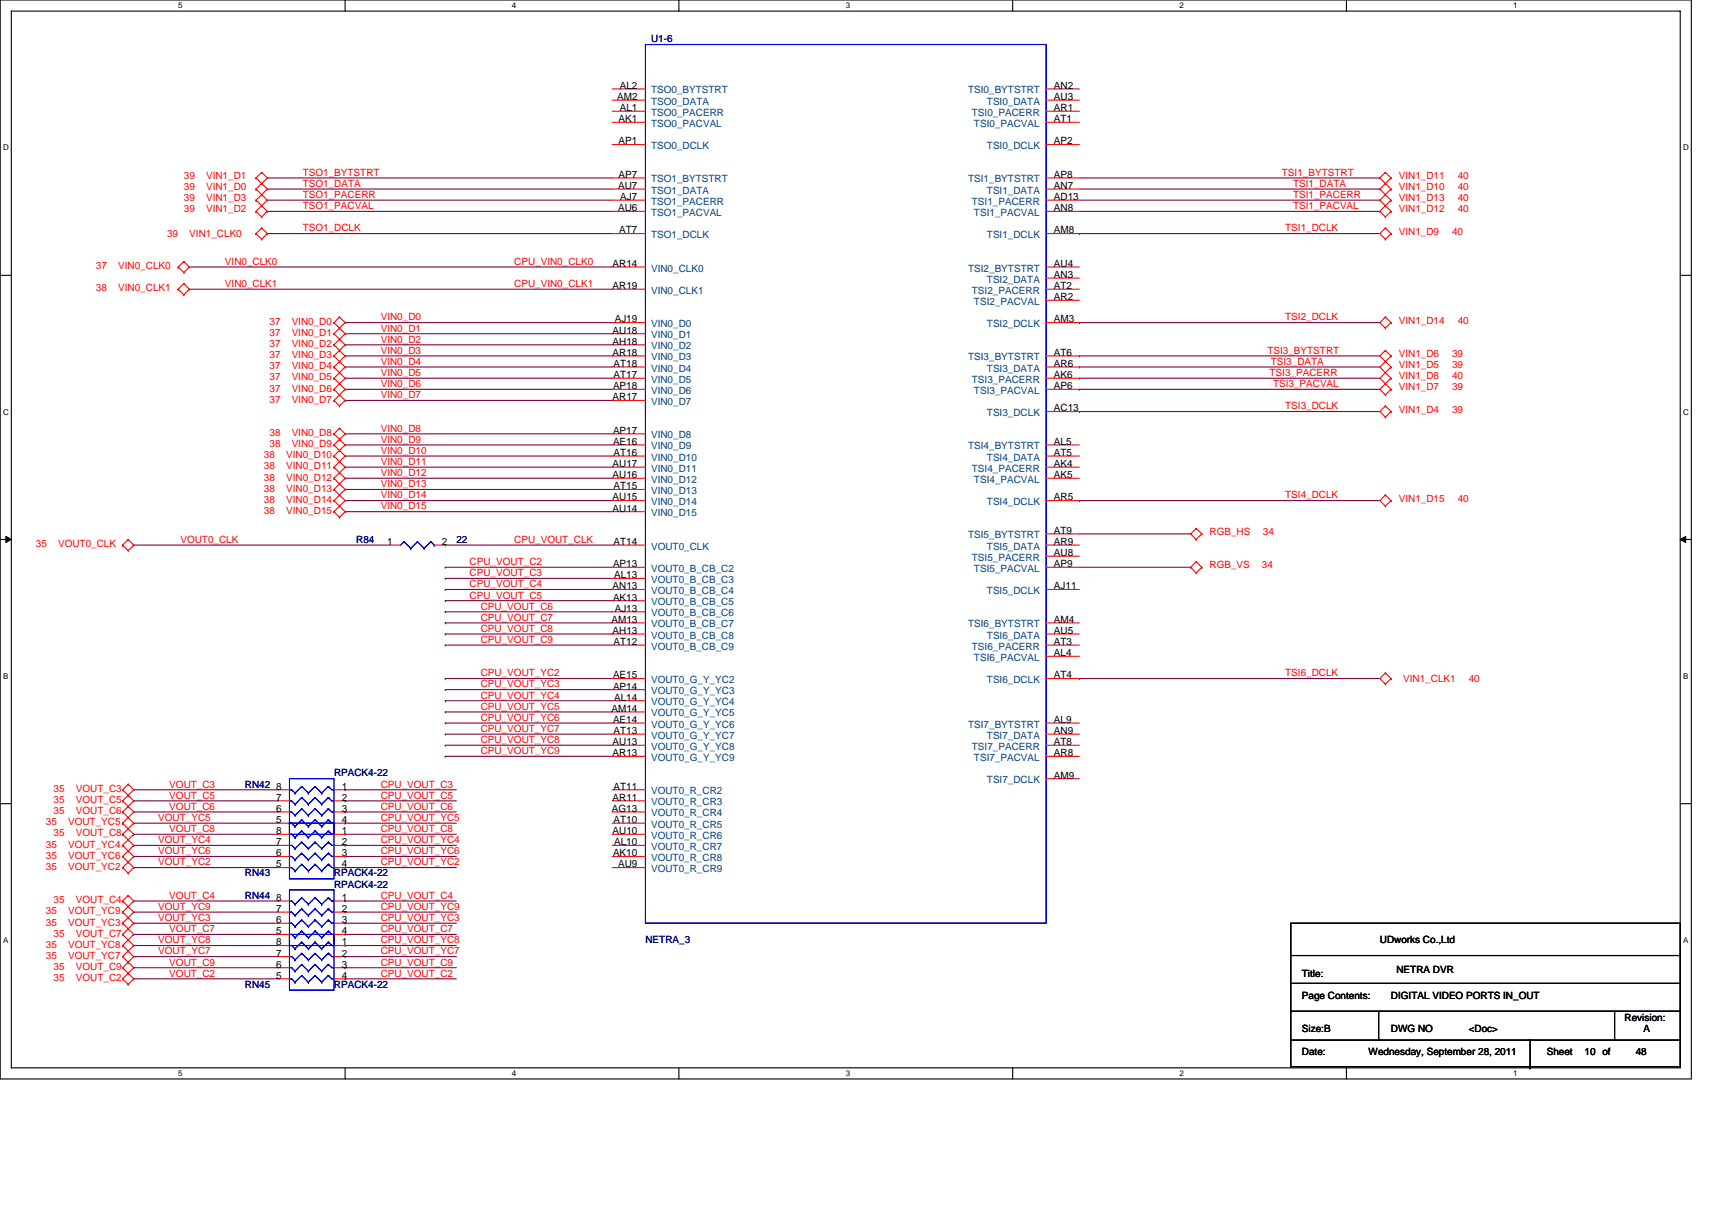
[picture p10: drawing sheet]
<svg xmlns="http://www.w3.org/2000/svg" width="297mm" height="210mm" viewBox="0 0 297 210" stroke-linecap="round" stroke-linejoin="round" font-family="sans-serif">
<path d="M0 0h293.5v187.2h-293.5zM2 1.9h289.5v183.4h-289.5z" fill="none" stroke="#000" stroke-width=".19"/>
<g fill="#fff">
<path d="M30.9 .2h.8v1.6h-.8z"/>
<path d="M30.9 185.5h.8v1.6h-.8z"/>
</g>
<path d="M59.9 0v1.9M59.9 185.3v1.9" fill="none" stroke="#000" stroke-width=".19"/>
<g fill="#fff">
<path d="M88.8 .2h.8v1.6h-.8z"/>
<path d="M88.8 185.5h.8v1.6h-.8z"/>
</g>
<path d="M117.8 0v1.9M117.8 185.3v1.9" fill="none" stroke="#000" stroke-width=".19"/>
<g fill="#fff">
<path d="M146.7 .2h.8v1.6h-.8z"/>
<path d="M146.7 185.5h.8v1.6h-.8z"/>
</g>
<path d="M175.7 0v1.9M175.7 185.3v1.9" fill="none" stroke="#000" stroke-width=".19"/>
<g fill="#fff">
<path d="M204.7 .2h.7v1.6h-.7z"/>
<path d="M204.7 185.5h.7v1.6h-.7z"/>
</g>
<path d="M233.6 0v1.9M233.6 185.3v1.9" fill="none" stroke="#000" stroke-width=".19"/>
<g fill="#fff">
<path d="M262.6 .2h.7v1.6h-.7z"/>
<path d="M262.6 185.5h.7v1.6h-.7z"/>
<path d="M.5 24.8h1v1.6h-1z"/>
<path d="M292 24.8h1v1.6h-1z"/>
<path d="M.5 70.7h1v1.5h-1z"/>
<path d="M292 70.7h1v1.5h-1z"/>
</g>
<path d="M0 47.8h2M291.5 47.8h2" fill="none" stroke="#000" stroke-width=".19"/>
<g fill="#fff">
<path d="M.5 116.5h.9v1.6h-.9z"/>
<path d="M292 116.5h.9v1.6h-.9z"/>
</g>
<path d="M0 93.6h2M291.5 93.6h2" fill="none" stroke="#000" stroke-width=".19"/>
<path d="M1 93.1l1 .5-1 .5zM291.5 93.6l1-.5v1z" fill="#000" stroke="#000" stroke-width=".17"/>
<g fill="#fff">
<path d="M.5 162.4h.9v1.5h-.9z"/>
<path d="M292 162.4h.9v1.5h-.9z"/>
</g>
<path d="M0 139.5h2M291.5 139.5h2M224 160.2h67.5v24.9h-67.5zM224 165.8h67.5M224 175.5h.1M224 175.5h67.5M224.2 170.6h67.3M239.2 175.5v5M280.1 175.5v5M224.2 180.5h67.3M265.5 185.3h.1M265.5 180.5v4.8" fill="none" stroke="#000" stroke-width=".19"/>
<g fill="none" stroke="#800040" stroke-width=".19">
<path d="M46.4 36.7h.1M46.4 34.7h.1M46.4 32.8h.1M46.4 30.9h.1M46.4 36.7h59.8M46.4 34.7h59.8M46.4 32.8h59.8M46.4 30.9h59.8M187.3 36.7h52.1M187.3 34.7h52.1M187.3 32.8h52.1M187.3 30.9h52.1"/>
<path d="M239.4 30.9h.1M239.4 32.8h.1M239.4 34.7h.1M239.4 36.7h.1M32.8 46.3h.1M32.8 50.2h.1M32.8 46.3h73.4M32.8 50.2h73.4M46.4 40.5h.1M46.4 40.5h59.8M59.9 56h.1M59.9 59.8h.1"/>
<path d="M59.9 57.9h.1M59.9 56h46.3M59.9 59.8h46.3M59.9 57.9h46.3M187.3 40.5h.1M187.3 56h.1M187.3 56h52.1M187.3 40.5h52.1M59.9 75.3h.1M59.9 77.2h.1M59.9 79.1h.1M59.9 61.8h.1"/>
<path d="M59.9 63.7h.1M59.9 65.6h.1M59.9 67.6h.1M59.9 69.5h.1M59.9 75.3h46.3M59.9 77.2h46.3M59.9 79.1h46.3M59.9 61.8h46.3M59.9 63.7h46.3M59.9 65.6h46.3M59.9 67.6h46.3M59.9 69.5h46.3"/>
<path d="M187.3 71.4h.1M187.3 67.6h.1M187.3 65.6h.1M187.3 63.7h.1M187.3 61.8h.1M187.3 61.8h52.1M187.3 63.7h52.1M187.3 65.6h52.1M187.3 67.6h52.1M187.3 71.4h52.1M23.2 94.6h.1M23.2 94.6h44.4"/>
<path d="M59.9 84.9h.1M59.9 88.8h.1M59.9 86.9h.1M59.9 81.1h.1M59.9 83h.1M59.9 84.9h46.3M59.9 88.8h46.3M59.9 86.9h46.3M59.9 81.1h46.3M59.9 83h46.3M77.3 98.4h.1M77.3 94.6h.1"/>
<path d="M77.3 98.4h28.9M77.3 94.6h28.9M187.3 86.9h.1M187.3 92.6h19.3M187.3 98.4h19.3M187.3 86.9h52.1M206.6 98.4h.1M77.3 100.4h.1M77.3 102.3h.1M77.3 104.2h.1M77.3 106.2h.1M77.3 108.1h.1"/>
<path d="M77.3 110h.1M77.3 112h.1M77.3 117.8h.1M77.3 119.7h.1M77.3 100.4h28.9M77.3 102.3h28.9M77.3 104.2h28.9M77.3 106.2h28.9M77.3 108.1h28.9M77.3 110h28.9M77.3 112h28.9M77.3 117.8h28.9"/>
<path d="M77.3 119.7h28.9M187.3 117.8h.1M187.3 117.8h52.1M23.2 137.1h.1M23.2 139h.1M23.2 137.1h25.1M23.2 139h25.1M59.9 137.1h.1M59.9 139h.1M59.9 137.1h19.3M59.9 139h19.3M77.3 121.6h.1"/>
<path d="M77.3 127.4h.1M77.3 129.3h.1M77.3 131.3h.1M77.3 125.5h.1M77.3 123.5h.1M77.3 121.6h28.9M77.3 127.4h28.9M77.3 129.3h28.9M77.3 131.3h28.9M77.3 125.5h28.9M77.3 123.5h28.9M23.2 156.4h.1"/>
<path d="M23.2 150.6h.1M23.2 142.9h.1M23.2 146.7h.1M23.2 148.6h.1M23.2 158.3h.1M23.2 140.9h.1M23.2 144.8h.1M23.2 156.4h25.1M23.2 150.6h25.1M23.2 142.9h25.1M23.2 146.7h25.1M23.2 148.6h25.1"/>
<path d="M23.2 158.3h25.1M23.2 140.9h25.1M23.2 144.8h25.1M59.9 156.4h.1M59.9 140.9h.1M59.9 150.6h.1M59.9 146.7h.1M59.9 148.6h.1M59.9 142.9h.1M59.9 158.3h.1M59.9 144.8h.1M59.9 156.4h19.3"/>
<path d="M59.9 150.6h19.3M59.9 142.9h19.3M59.9 146.7h19.3M59.9 148.6h19.3M59.9 158.3h19.3M59.9 140.9h19.3M59.9 144.8h19.3M23.2 169.9h.1M23.2 160.2h.1M23.2 166h.1M23.2 162.2h.1M23.2 167.9h.1"/>
<path d="M23.2 164.1h.1M23.2 169.9h25.1M23.2 160.2h25.1M23.2 166h25.1M23.2 162.2h25.1M23.2 167.9h25.1M23.2 164.1h25.1M59.9 169.9h.1M59.9 162.2h.1M59.9 167.9h.1M59.9 160.2h.1M59.9 166h.1"/>
<path d="M59.9 164.1h.1M59.9 169.9h19.3M59.9 160.2h19.3M59.9 166h19.3M59.9 162.2h19.3M59.9 167.9h19.3M59.9 164.1h19.3"/>
</g>
<g fill="none" stroke="#f00" stroke-width=".19">
<path d="M106.2 15.4h5.8M106.2 17.4h5.8M106.2 19.3h5.8M181.5 15.4h5.8M181.5 17.4h5.8M181.5 19.3h5.8M44.4 34.7h.1M44.4 36.7h.1M44.4 32.8h.1M44.4 30.9h.1M44.4 34.7l2 2-1 .9M44.4 36.7l1 .9"/>
<path d="M44.4 32.8l1 1M44.4 30.9l1 1M45.4 39.6h.1M45.4 35.7h.1M45.4 33.8h.1M45.4 37.6h.1M45.4 31.9h.1M45.4 29.9h.1M45.4 31.9l1 .9-1 1M45.4 29.9l1 1-1 1M45.4 33.8l1 .9-2 2M45.4 39.6l1 .9-1 1"/>
<path d="M45.4 39.6l-1 .9M45.4 33.8l-1 .9M45.4 31.9l-1 .9M45.4 29.9l-1 1M106.2 25.1h5.8M106.2 21.2h5.8M106.2 30.9h5.8M106.2 32.8h5.8M106.2 34.7h5.8M106.2 36.7h5.8M181.5 25.1h5.8M181.5 21.2h5.8"/>
<path d="M181.5 30.9h5.8M181.5 32.8h5.8M181.5 34.7h5.8M181.5 36.7h5.8M240.4 31.9h.1M240.4 29.9h.1M240.4 35.7h.1M240.4 33.8h.1M240.4 39.6h.1M240.4 37.6h.1M240.4 29.9l-1 1 1 1M240.4 29.9l.9 1"/>
<path d="M240.4 33.8l.9 .9M240.4 39.6l-1 .9 1 1M240.4 39.6l.9 .9M240.4 31.9l.9 .9M240.4 35.7l-1 1 1 .9M240.4 35.7l.9 1M241.3 30.9h.1M241.3 34.7h.1M241.3 32.8h.1M241.3 36.7h.1M241.3 30.9l-1.9 1.9 1 1M241.3 32.8l-1.9 1.9 1 1"/>
<path d="M241.3 34.7l-.9 1M241.3 36.7l-.9 .9M30.9 46.3h.1M30.9 50.2h.1M30.9 46.3l1 1M30.9 50.2l1 1M31.9 45.4h.1M31.9 47.3h.1M31.9 49.2h.1M31.9 51.2h.1M31.9 45.4l.9 .9-.9 1M31.9 45.4l-1 .9"/>
<path d="M31.9 49.2l.9 1-.9 1M31.9 49.2l-1 1M44.4 40.5h.1M44.4 40.5l1 1M45.4 41.5h.1M58 56h.1M58 57.9h.1M58 59.8h.1M58 56l1.9 1.9-1 1M58 57.9l1.9 1.9-1.9 2M58 59.8l.9 1M58.9 55h.1"/>
<path d="M58.9 56.9h.1M58.9 58.9h.1M58.9 55l1 1-1 .9M58.9 55l-.9 1M58.9 56.9l-.9 1M58.9 58.9l-.9 .9M106.2 40.5h5.8M106.2 46.3h5.8M106.2 56h5.8M106.2 50.2h5.8M106.2 57.9h5.8M106.2 59.8h5.8"/>
<path d="M181.5 40.5h5.8M181.5 46.3h5.8M181.5 48.3h5.8M181.5 56h5.8M181.5 50.2h5.8M181.5 52.1h5.8M240.4 56.9h.1M240.4 55h.1M240.4 41.5h.1M240.4 55l-1 1 1 .9M240.4 55l.9 1M241.3 56h.1"/>
<path d="M241.3 40.5h.1M241.3 56l-.9 .9M241.3 40.5l-.9 1M58 75.3h.1M58 77.2h.1M58 79.1h.1M58 63.7h.1M58 65.6h.1M58 67.6h.1M58 69.5h.1M58 61.8h.1M58 75.3l1.9 1.9-1 1"/>
<path d="M58 77.2l1.9 1.9-1.9 2M58 79.1l.9 1M58 63.7l.9 1M58 65.6l1.9 2-1 .9M58 67.6l1.9 1.9-1 1M58 69.5l.9 1M58 61.8l.9 .9M58.9 74.3h.1M58.9 76.2h.1M58.9 78.2h.1M58.9 62.7h.1M58.9 64.7h.1"/>
<path d="M58.9 66.6h.1M58.9 68.5h.1M58.9 70.5h.1M58.9 60.8h.1M58.9 74.3l1 1-1 .9M58.9 74.3l-.9 1M58.9 76.2l-.9 1M58.9 78.2l-.9 .9M58.9 62.7l1 1-1 1M58.9 60.8l1 1-1.9 1.9M58.9 64.7l1 .9-1 1M58.9 64.7l-.9 .9"/>
<path d="M58.9 66.6l-.9 1M58.9 68.5l-.9 1M106.2 61.8h5.8M106.2 63.7h5.8M106.2 65.6h5.8M106.2 67.6h5.8M106.2 77.2h5.8M106.2 79.1h5.8M106.2 69.5h5.8M106.2 75.3h5.8M181.5 61.8h5.8M181.5 63.7h5.8"/>
<path d="M181.5 71.4h5.8M181.5 65.6h5.8M181.5 67.6h5.8M181.5 77.2h5.8M181.5 79.1h5.8M240.4 62.7h.1M240.4 60.8h.1M240.4 68.5h.1M240.4 66.6h.1M240.4 72.4h.1M240.4 70.5h.1M240.4 64.7h.1"/>
<path d="M240.4 60.8l-1 1 1 .9M240.4 60.8l.9 1M240.4 66.6l-1 1 1 .9M240.4 64.7l-1 .9 1.9 2M240.4 70.5l-1 .9 1 1M240.4 70.5l.9 .9M240.4 62.7l.9 1M240.4 64.7l.9 .9M241.3 61.8h.1M241.3 67.6h.1M241.3 71.4h.1M241.3 63.7h.1"/>
<path d="M241.3 65.6h.1M241.3 61.8l-1.9 1.9 1 1M241.3 67.6l-.9 .9M241.3 71.4l-.9 1M241.3 63.7l-.9 1M241.3 65.6l-.9 1M21.3 94.6h.1M21.3 94.6l.9 .9M22.2 93.6h.1M22.2 95.5h.1M22.2 93.6l1 1-1 .9M22.2 93.6l-.9 1"/>
<path d="M58 81.1h.1M58 83h.1M58 84.9h.1M58 86.9h.1M58 88.8h.1M58 81.1l.9 .9M58 83l.9 1M58 84.9l1.9 2-1 .9M58 86.9l1.9 1.9-1 1M58 88.8l.9 1M58.9 80.1h.1M58.9 82h.1"/>
<path d="M58.9 84h.1M58.9 85.9h.1M58.9 87.8h.1M58.9 89.8h.1M58.9 80.1l1 1-1.9 1.9M58.9 82l1 1-1 1M58.9 84l1 .9-1 1M58.9 84l-.9 .9M58.9 85.9l-.9 1M58.9 87.8l-.9 1M67.6 94.6h1.9M75.3 94.6h2"/>
<path d="M106.2 94.6h5.8M106.2 86.9h5.8M106.2 81.1h5.8M106.2 83h5.8M106.2 98.4h5.8M106.2 84.9h5.8M106.2 88.8h5.8M181.5 94.6h5.8M181.5 86.9h5.8M181.5 81.1h5.8M181.5 83h5.8M181.5 92.6h5.8"/>
<path d="M181.5 96.5h5.8M181.5 98.4h5.8M207.6 93.6h.1M207.6 91.7h.1M207.6 99.4h.1M207.6 97.5h.1M207.6 97.5l-1 .9 1 1M207.6 91.7l-1 .9 1 1M207.6 91.7l.9 .9M207.6 97.5l.9 .9M208.5 92.6h.1M208.5 98.4h.1"/>
<path d="M208.5 92.6l-.9 1M208.5 98.4l-.9 1M240.4 87.8h.1M240.4 85.9h.1M240.4 85.9l-1 1 1 .9M240.4 85.9l.9 1M241.3 86.9h.1M241.3 86.9l-.9 .9M106.2 102.3h5.8M106.2 108.1h5.8M106.2 110h5.8M106.2 117.8h5.8"/>
<path d="M106.2 112h5.8M106.2 100.4h5.8M106.2 104.2h5.8M106.2 106.2h5.8M106.2 119.7h5.8M181.5 102.3h5.8M181.5 108.1h5.8M181.5 110h5.8M181.5 117.8h5.8M181.5 112h5.8M181.5 113.9h5.8M240.4 118.7h.1"/>
<path d="M240.4 116.8h.1M240.4 116.8l-1 1 1 .9M240.4 116.8l.9 1M241.3 117.8h.1M241.3 117.8l-.9 .9M21.3 137.1h.1M21.3 139h.1M21.3 137.1l1.9 1.9-1 1M21.3 139l1.9 1.9-1 1M22.2 136.1h.1M22.2 138h.1M22.2 140h.1"/>
<path d="M22.2 136.1l1 1-1 .9M22.2 136.1l-.9 1M22.2 138l-.9 1M22.2 140l-.9 .9M48.3 137.1h1.9M48.3 139h1.9M58 137.1h1.9M58 139h1.9M106.2 125.5h5.8M106.2 127.4h5.8M106.2 129.3h5.8M106.2 131.3h5.8"/>
<path d="M106.2 121.6h5.8M106.2 123.5h5.8M106.2 137.1h5.8M106.2 139h5.8M181.5 125.5h5.8M181.5 127.4h5.8M181.5 135.1h5.8M181.5 129.3h5.8M181.5 131.3h5.8M21.3 156.4h.1M21.3 140.9h.1M21.3 158.3h.1"/>
<path d="M21.3 150.6h.1M21.3 146.7h.1M21.3 142.9h.1M21.3 148.6h.1M21.3 144.8h.1M21.3 156.4l1.9 1.9-1 1M21.3 140.9l.9 1M21.3 158.3l1.9 1.9-1 1M21.3 148.6l1.9 2-1 .9M21.3 150.6l.9 .9M21.3 146.7l1.9 1.9-1 1M21.3 142.9l.9 .9"/>
<path d="M21.3 144.8l.9 .9M22.2 155.4h.1M22.2 157.3h.1M22.2 141.9h.1M22.2 159.3h.1M22.2 149.6h.1M22.2 151.5h.1M22.2 145.7h.1M22.2 147.7h.1M22.2 143.8h.1M22.2 155.4l1 1-1 .9M22.2 155.4l-.9 1"/>
<path d="M22.2 157.3l-.9 1M22.2 149.6l-.9 1M22.2 159.3l-.9 .9M22.2 145.7l1 1-1 1M22.2 143.8l1 1-1.9 1.9M22.2 141.9l1 1-1.9 1.9M22.2 141.9l-.9 1M22.2 147.7l-.9 .9M48.3 140.9h1.9M48.3 142.9h1.9M48.3 144.8h1.9M48.3 146.7h1.9"/>
<path d="M48.3 148.6h1.9M48.3 150.6h1.9M48.3 156.4h1.9M48.3 158.3h1.9M58 140.9h1.9M58 142.9h1.9M58 144.8h1.9M58 146.7h1.9M58 148.6h1.9M58 150.6h1.9M58 156.4h1.9M58 158.3h1.9"/>
<path d="M106.2 140.9h5.8M106.2 142.9h5.8M106.2 144.8h5.8M106.2 146.7h5.8M106.2 148.6h5.8M106.2 150.6h5.8M21.3 169.9h.1M21.3 162.2h.1M21.3 167.9h.1M21.3 166h.1M21.3 160.2h.1M21.3 164.1h.1"/>
<path d="M21.3 167.9l1.9 2-1 .9M21.3 169.9l.9 .9M21.3 162.2l.9 .9M21.3 166l1.9 1.9-1 1M21.3 160.2l.9 1M21.3 164.1l.9 .9M22.2 168.9h.1M22.2 170.8h.1M22.2 161.2h.1M22.2 163.1h.1M22.2 167h.1M22.2 165h.1"/>
<path d="M22.2 168.9l-.9 1M22.2 161.2l1 1-1.9 1.9M22.2 161.2l-.9 1M22.2 167l-.9 .9M22.2 165l1 1-1 1M22.2 163.1l1 1-1.9 1.9M48.3 164.1h1.9M48.3 166h1.9M48.3 167.9h1.9M48.3 169.9h1.9M48.3 160.2h1.9M48.3 162.2h1.9"/>
<path d="M58 164.1h1.9M58 166h1.9M58 167.9h1.9M58 169.9h1.9M58 160.2h1.9M58 162.2h1.9"/>
</g>
<g fill="none" stroke="#00f" stroke-width=".19">
<path d="M112 7.7h69.5v152.5h-69.5zM70.1 94h.1M70.1 94l-.6 .6M70.1 94l1.2 1.2M71.3 95.2h.1M72.4 94h.1M72.4 94l-1.1 1.2M72.4 94l1.2 1.2M73.6 95.2h.1M74.7 94h.1M74.7 94l-1.1 1.2M74.7 94l.6 .6"/>
<path d="M75.3 94.6h.1M50.2 135.1h7.8v9.7h-7.8zM50.2 137.1h.4l.6 .5M50.2 139h.4l.6 .6M51.2 137.6h.1M51.2 139.6h.1M52.3 136.5h.1M52.3 138.4h.1M52.3 136.5l1.2 1.1M52.3 136.5l-1.1 1.1M52.3 138.4l1.2 1.2M52.3 138.4l-1.1 1.2"/>
<path d="M53.5 137.6h.1M53.5 139.6h.1M54.7 136.5h.1M54.7 138.4h.1M54.7 136.5l1.1 1.1M54.7 136.5l-1.2 1.1M54.7 138.4l1.1 1.2M54.7 138.4l-1.2 1.2M55.8 137.6h.1M55.8 139.6h.1M57 136.5h.1M57 138.4h.1"/>
<path d="M57 136.5l.6 .6h.4M57 138.4l.6 .6h.4M57 136.5l.2 .2M57 138.4l.2 .2M57 136.5l-1.2 1.1M57 138.4l-1.2 1.2M50.2 142.9h7.8v9.6h-7.8zM50.2 154.4h7.8v9.7h-7.8zM50.2 140.9h.4l.6 .6M50.2 142.9h.4l.6 .5M50.2 142.9h.1M50.2 144.8h.4l.6 .6"/>
<path d="M50.2 146.7h.4l.6 .6M50.2 148.6h.4l.6 .6M50.2 150.6h.4l.6 .6M50.2 150.6h.1M50.2 156.4h.4l.6 .5M50.2 158.3h.4l.6 .6M51.2 141.5h.1M51.2 143.4h.1M51.2 145.4h.1M51.2 147.3h.1M51.2 149.2h.1M51.2 151.2h.1"/>
<path d="M51.2 156.9h.1M51.2 158.9h.1M52.3 140.3h.1M52.3 142.3h.1M52.3 144.2h.1M52.3 146.1h.1M52.3 148.1h.1M52.3 150h.1M52.3 155.8h.1M52.3 157.7h.1M52.3 159.6h.1M52.3 140.3l1.2 1.2"/>
<path d="M52.3 140.3l-1.1 1.2M52.3 142.3l1.2 1.1M52.3 142.3l-1.1 1.1M52.3 144.2l1.2 1.2M52.3 144.2l-1.1 1.2M52.3 146.1l1.2 1.2M52.3 146.1l-1.1 1.2M52.3 148.1l1.2 1.1M52.3 148.1l-1.1 1.1M52.3 150l1.2 1.2M52.3 150l-1.1 1.2M52.3 155.8l1.2 1.1"/>
<path d="M52.3 155.8l-1.1 1.1M52.3 157.7l1.2 1.2M52.3 157.7l-1.1 1.2M52.3 159.6l1.2 1.2M52.3 159.6l-1.1 1.2M53.5 141.5h.1M53.5 143.4h.1M53.5 145.4h.1M53.5 147.3h.1M53.5 149.2h.1M53.5 151.2h.1M53.5 156.9h.1"/>
<path d="M53.5 158.9h.1M54.7 140.3h.1M54.7 142.3h.1M54.7 144.2h.1M54.7 146.1h.1M54.7 148.1h.1M54.7 150h.1M54.7 155.8h.1M54.7 157.7h.1M54.7 159.6h.1M54.7 140.3l1.1 1.2M54.7 140.3l-1.2 1.2"/>
<path d="M54.7 142.3l1.1 1.1M54.7 142.3l-1.2 1.1M54.7 144.2l1.1 1.2M54.7 144.2l-1.2 1.2M54.7 146.1l1.1 1.2M54.7 146.1l-1.2 1.2M54.7 148.1l1.1 1.1M54.7 148.1l-1.2 1.1M54.7 150l1.1 1.2M54.7 150l-1.2 1.2M54.7 155.8l1.1 1.1M54.7 155.8l-1.2 1.1"/>
<path d="M54.7 157.7l1.1 1.2M54.7 157.7l-1.2 1.2M54.7 159.6l1.1 1.2M54.7 159.6l-1.2 1.2M55.8 141.5h.1M55.8 143.4h.1M55.8 145.4h.1M55.8 147.3h.1M55.8 149.2h.1M55.8 151.2h.1M55.8 156.9h.1M55.8 158.9h.1"/>
<path d="M57 140.3h.1M57 142.3h.1M57 140.3l.6 .6h.4M57 142.3l.6 .6h.4M57 144.2h.1M57 146.1h.1M57 148.1h.1M57 150h.1M57 144.2l.6 .6h.4M57 146.1l.6 .6h.4M57 148.1l.6 .5h.4M57 150l.6 .6h.4"/>
<path d="M57 155.8h.1M57 157.7h.1M57 159.6h.1M57 155.8l.6 .6h.4M57 157.7l.6 .6h.4M57 159.6l.6 .6h.4M57 140.3l.2 .2M57 140.3l-1.2 1.2M57 142.3l-1.2 1.1M57 144.2l.2 .2M57 146.1l.2 .2M57 148.1l.2 .2"/>
<path d="M57 150l.2 .2M57 144.2l-1.2 1.2M57 146.1l-1.2 1.2M57 148.1l-1.2 1.1M57 150l-1.2 1.2M57 155.8l.2 .2M57 157.7l.2 .2M57 159.6l.2 .2M57 155.8l-1.2 1.1M57 157.7l-1.2 1.2M57 159.6l-1.2 1.2M50.2 162.2h7.8v9.6h-7.8z"/>
<path d="M50.2 164.1h.4l.6 .6M50.2 166h.4l.6 .6M50.2 167.9h.4l.6 .6M50.2 169.9h.4l.6 .6M50.2 169.9h.1M50.2 160.2h.4l.6 .6M50.2 162.2h.4l.6 .5M50.2 162.2h.1M51.2 164.7h.1M51.2 166.6h.1M51.2 168.5h.1M51.2 170.5h.1"/>
<path d="M51.2 160.8h.1M51.2 162.7h.1M52.3 163.5h.1M52.3 165.4h.1M52.3 167.4h.1M52.3 169.3h.1M52.3 161.6h.1M52.3 163.5l1.2 1.2M52.3 163.5l-1.1 1.2M52.3 165.4l1.2 1.2M52.3 165.4l-1.1 1.2M52.3 167.4l1.2 1.1"/>
<path d="M52.3 167.4l-1.1 1.1M52.3 169.3l1.2 1.2M52.3 169.3l-1.1 1.2M52.3 161.6l1.2 1.1M52.3 161.6l-1.1 1.1M53.5 164.7h.1M53.5 166.6h.1M53.5 168.5h.1M53.5 170.5h.1M53.5 160.8h.1M53.5 162.7h.1M54.7 163.5h.1"/>
<path d="M54.7 165.4h.1M54.7 167.4h.1M54.7 169.3h.1M54.7 161.6h.1M54.7 163.5l1.1 1.2M54.7 163.5l-1.2 1.2M54.7 165.4l1.1 1.2M54.7 165.4l-1.2 1.2M54.7 167.4l1.1 1.1M54.7 167.4l-1.2 1.1M54.7 169.3l1.1 1.2M54.7 169.3l-1.2 1.2"/>
<path d="M54.7 161.6l1.1 1.1M54.7 161.6l-1.2 1.1M55.8 164.7h.1M55.8 166.6h.1M55.8 168.5h.1M55.8 170.5h.1M55.8 160.8h.1M55.8 162.7h.1M57 163.5h.1M57 165.4h.1M57 167.4h.1M57 169.3h.1"/>
<path d="M57 163.5l.6 .6h.4M57 165.4l.6 .6h.4M57 167.4l.6 .5h.4M57 169.3l.6 .6h.4M57 161.6h.1M57 161.6l.6 .6h.4M57 163.5l.2 .2M57 165.4l.2 .2M57 167.4l.2 .2M57 169.3l.2 .2M57 163.5l-1.2 1.2M57 165.4l-1.2 1.2"/>
<path d="M57 167.4l-1.2 1.1M57 169.3l-1.2 1.2M57 161.6l-1.2 1.1"/>
</g>
<g font-size="1.7" fill="#000080">
<text x="113" y="7.3">U1-6</text>
<text x="61.8" y="94.2">R84</text>
<text x="79.2" y="94.2">22</text>
<text x="42.5" y="136.7">RN42</text>
<text x="58" y="134.7">RPACK4-22</text>
<text x="42.5" y="152.1">RN43</text>
<text x="42.5" y="156">RN44</text>
<text x="57.9" y="152.1">RPACK4-22</text>
<text x="58" y="154.1">RPACK4-22</text>
<text x="112" y="163.7">NETRA_3</text>
<text x="42.5" y="171.4">RN45</text>
<text x="57.9" y="171.4">RPACK4-22</text>
</g>
<g font-size="1.7">
<text x="107.1" y="17.4">AM2</text>
<text x="107.5" y="15.4">AL2</text>
<text x="182.9" y="15.4">AN2</text>
<text x="182.9" y="17.4">AU3</text>
<text x="107.3" y="21.2">AK1</text>
<text x="107.5" y="19.3">AL1</text>
<text x="182.9" y="19.3">AR1</text>
<text x="182.9" y="21.2">AT1</text>
<text x="107.3" y="25.1">AP1</text>
<text x="182.9" y="25.1">AP2</text>
<text x="107.2" y="32.8">AU7</text>
<text x="107.3" y="30.9">AP7</text>
<text x="107.6" y="34.7">AJ7</text>
<text x="182.9" y="30.9">AP8</text>
<text x="182.9" y="34.7">AD13</text>
<text x="182.9" y="32.8">AN7</text>
<text x="107.2" y="36.7">AU6</text>
<text x="107.4" y="40.5">AT7</text>
<text x="182.9" y="36.7">AN8</text>
<text x="182.9" y="40.5">AM8</text>
<text x="106.3" y="46.3">AR14</text>
<text x="182.9" y="46.3">AU4</text>
<text x="106.3" y="50.2">AR19</text>
<text x="182.9" y="50.2">AT2</text>
<text x="182.9" y="52.1">AR2</text>
<text x="182.9" y="48.2">AN3</text>
<text x="106.3" y="57.9">AU18</text>
<text x="106.3" y="59.8">AH18</text>
<text x="106.7" y="56">AJ19</text>
<text x="182.9" y="56">AM3</text>
<text x="106.3" y="61.7">AR18</text>
<text x="106.5" y="63.7">AT18</text>
<text x="106.5" y="65.6">AT17</text>
<text x="182.9" y="61.7">AT6</text>
<text x="182.9" y="65.6">AK6</text>
<text x="182.9" y="63.7">AR6</text>
<text x="106.3" y="69.5">AR17</text>
<text x="106.4" y="67.5">AP18</text>
<text x="182.9" y="67.5">AP6</text>
<text x="182.9" y="71.4">AC13</text>
<text x="106.4" y="75.3">AP17</text>
<text x="106.4" y="77.2">AE16</text>
<text x="182.9" y="77.2">AL5</text>
<text x="106.3" y="81">AU17</text>
<text x="106.3" y="83">AU16</text>
<text x="106.5" y="79.1">AT16</text>
<text x="182.9" y="81">AK4</text>
<text x="182.9" y="83">AK5</text>
<text x="182.9" y="79.1">AT5</text>
<text x="106.3" y="86.8">AU15</text>
<text x="106.3" y="88.8">AU14</text>
<text x="106.5" y="84.9">AT15</text>
<text x="182.9" y="86.8">AR5</text>
<text x="67.2" y="94.6">1</text>
<text x="76.7" y="94.6">2</text>
<text x="106.5" y="94.6">AT14</text>
<text x="182.9" y="92.6">AT9</text>
<text x="182.9" y="94.6">AR9</text>
<text x="106.4" y="98.4">AP13</text>
<text x="106.5" y="100.4">AL13</text>
<text x="182.9" y="96.5">AU8</text>
<text x="182.9" y="98.4">AP9</text>
<text x="106.3" y="102.3">AN13</text>
<text x="106.4" y="104.2">AK13</text>
<text x="106.7" y="106.2">AJ13</text>
<text x="182.9" y="102.3">AJ11</text>
<text x="106.1" y="108.1">AM13</text>
<text x="106.3" y="110">AH13</text>
<text x="106.5" y="111.9">AT12</text>
<text x="182.9" y="108.1">AM4</text>
<text x="182.9" y="111.9">AT3</text>
<text x="182.9" y="113.9">AL4</text>
<text x="182.9" y="110">AU5</text>
<text x="106.4" y="117.7">AE15</text>
<text x="106.4" y="119.7">AP14</text>
<text x="182.9" y="117.7">AT4</text>
<text x="106.1" y="123.5">AM14</text>
<text x="106.4" y="125.5">AE14</text>
<text x="106.5" y="121.6">AL14</text>
<text x="182.9" y="125.5">AL9</text>
<text x="106.3" y="129.3">AU13</text>
<text x="106.3" y="131.2">AR13</text>
<text x="106.5" y="127.4">AT13</text>
<text x="182.9" y="129.3">AT8</text>
<text x="182.9" y="131.2">AR8</text>
<text x="182.9" y="127.4">AN9</text>
<text x="47.9" y="137">8</text>
<text x="59.3" y="137">1</text>
<text x="106.5" y="137">AT11</text>
<text x="182.9" y="135.1">AM9</text>
<text x="47.9" y="142.8">5</text>
<text x="47.9" y="140.9">6</text>
<text x="47.9" y="139">7</text>
<text x="59.3" y="139">2</text>
<text x="59.3" y="140.9">3</text>
<text x="59.3" y="142.8">4</text>
<text x="106.2" y="140.9">AG13</text>
<text x="106.3" y="139">AR11</text>
<text x="106.5" y="142.8">AT10</text>
<text x="47.9" y="148.6">6</text>
<text x="47.9" y="146.7">7</text>
<text x="47.9" y="144.8">8</text>
<text x="59.3" y="144.8">1</text>
<text x="59.3" y="146.7">2</text>
<text x="59.3" y="148.6">3</text>
<text x="106.3" y="144.8">AU10</text>
<text x="106.4" y="148.6">AK10</text>
<text x="106.5" y="146.7">AL10</text>
<text x="47.9" y="150.5">5</text>
<text x="59.3" y="150.5">4</text>
<text x="107.2" y="150.5">AU9</text>
<text x="47.9" y="160.2">6</text>
<text x="47.9" y="158.3">7</text>
<text x="47.9" y="156.3">8</text>
<text x="59.3" y="156.3">1</text>
<text x="59.3" y="158.3">2</text>
<text x="59.3" y="160.2">3</text>
<text x="47.9" y="167.9">6</text>
<text x="47.9" y="166">7</text>
<text x="47.9" y="164.1">8</text>
<text x="47.9" y="162.1">5</text>
<text x="59.3" y="164.1">1</text>
<text x="59.3" y="166">2</text>
<text x="59.3" y="167.9">3</text>
<text x="59.3" y="162.1">4</text>
<text x="239.4" y="163.7">UDworks Co.,Ltd</text>
<text x="47.9" y="169.8">5</text>
<text x="59.3" y="169.8">4</text>
<text x="225.9" y="169.5">Title:</text>
<text x="225.9" y="173.4">Page Contents:</text>
<text x="241.3" y="173.4">DIGITAL VIDEO PORTS IN_OUT</text>
<text x="242.3" y="168.9">NETRA DVR</text>
<text x="225.9" y="179.1">Size:B</text>
<text x="241.3" y="179.1">DWG NO</text>
<text x="254.8" y="179.1">&lt;Doc&gt;</text>
<text x="281.9" y="177.2">Revision:</text>
<text x="285.2" y="179.1">A</text>
<text x="225.9" y="183">Date:</text>
<text x="237.5" y="183">Wednesday, September 28, 2011</text>
<text x="268.4" y="183">Sheet</text>
<text x="274.9" y="183">10 of</text>
<text x="283.8" y="183">48</text>
</g>
<g font-size="1.7" fill="#004080">
<text x="113" y="16.2">TSO0_BYTSTRT</text>
<text x="168" y="16.2">TSI0_BYTSTRT</text>
<text x="113" y="18.2">TSO0_DATA</text>
<text x="113" y="20.1">TSO0_PACERR</text>
<text x="113" y="22">TSO0_PACVAL</text>
<text x="168.6" y="20.1">TSI0_PACERR</text>
<text x="169" y="22">TSI0_PACVAL</text>
<text x="171.2" y="18.2">TSI0_DATA</text>
<text x="113" y="25.9">TSO0_DCLK</text>
<text x="171.2" y="25.9">TSI0_DCLK</text>
<text x="113" y="31.7">TSO1_BYTSTRT</text>
<text x="113" y="33.6">TSO1_DATA</text>
<text x="113" y="35.5">TSO1_PACERR</text>
<text x="168" y="31.7">TSI1_BYTSTRT</text>
<text x="168.6" y="35.5">TSI1_PACERR</text>
<text x="171.2" y="33.6">TSI1_DATA</text>
<text x="113" y="41.3">TSO1_DCLK</text>
<text x="113" y="37.5">TSO1_PACVAL</text>
<text x="169" y="37.5">TSI1_PACVAL</text>
<text x="171.2" y="41.3">TSI1_DCLK</text>
<text x="113" y="47.1">VIN0_CLK0</text>
<text x="168" y="47.1">TSI2_BYTSTRT</text>
<text x="113" y="51">VIN0_CLK1</text>
<text x="168.6" y="51">TSI2_PACERR</text>
<text x="169" y="52.9">TSI2_PACVAL</text>
<text x="171.2" y="49">TSI2_DATA</text>
<text x="113" y="56.8">VIN0_D0</text>
<text x="113" y="58.7">VIN0_D1</text>
<text x="171.2" y="56.8">TSI2_DCLK</text>
<text x="113" y="60.6">VIN0_D2</text>
<text x="113" y="62.5">VIN0_D3</text>
<text x="113" y="64.5">VIN0_D4</text>
<text x="168" y="62.5">TSI3_BYTSTRT</text>
<text x="171.2" y="64.5">TSI3_DATA</text>
<text x="113" y="66.4">VIN0_D5</text>
<text x="113" y="68.3">VIN0_D6</text>
<text x="113" y="70.3">VIN0_D7</text>
<text x="168.6" y="66.4">TSI3_PACERR</text>
<text x="169" y="68.3">TSI3_PACVAL</text>
<text x="113" y="76.1">VIN0_D8</text>
<text x="113" y="78">VIN0_D9</text>
<text x="168" y="78">TSI4_BYTSTRT</text>
<text x="171.2" y="72.2">TSI3_DCLK</text>
<text x="113" y="79.9">VIN0_D10</text>
<text x="113" y="81.9">VIN0_D11</text>
<text x="113" y="83.8">VIN0_D12</text>
<text x="168.6" y="81.9">TSI4_PACERR</text>
<text x="169" y="83.8">TSI4_PACVAL</text>
<text x="171.2" y="79.9">TSI4_DATA</text>
<text x="113" y="85.7">VIN0_D13</text>
<text x="113" y="87.7">VIN0_D14</text>
<text x="113" y="89.6">VIN0_D15</text>
<text x="171.2" y="87.7">TSI4_DCLK</text>
<text x="113" y="95.4">VOUT0_CLK</text>
<text x="168" y="93.4">TSI5_BYTSTRT</text>
<text x="171.2" y="95.4">TSI5_DATA</text>
<text x="113" y="99.2">VOUT0_B_CB_C2</text>
<text x="113" y="101.2">VOUT0_B_CB_C3</text>
<text x="168.6" y="97.3">TSI5_PACERR</text>
<text x="169" y="99.2">TSI5_PACVAL</text>
<text x="113" y="103.1">VOUT0_B_CB_C4</text>
<text x="113" y="105">VOUT0_B_CB_C5</text>
<text x="113" y="107">VOUT0_B_CB_C6</text>
<text x="171.2" y="103.1">TSI5_DCLK</text>
<text x="113" y="108.9">VOUT0_B_CB_C7</text>
<text x="113" y="110.8">VOUT0_B_CB_C8</text>
<text x="113" y="112.7">VOUT0_B_CB_C9</text>
<text x="168" y="108.9">TSI6_BYTSTRT</text>
<text x="168.6" y="112.7">TSI6_PACERR</text>
<text x="171.2" y="110.8">TSI6_DATA</text>
<text x="113" y="118.5">VOUT0_G_Y_YC2</text>
<text x="169" y="114.7">TSI6_PACVAL</text>
<text x="171.2" y="118.5">TSI6_DCLK</text>
<text x="113" y="120.5">VOUT0_G_Y_YC3</text>
<text x="113" y="122.4">VOUT0_G_Y_YC4</text>
<text x="113" y="124.3">VOUT0_G_Y_YC5</text>
<text x="113" y="126.3">VOUT0_G_Y_YC6</text>
<text x="113" y="128.2">VOUT0_G_Y_YC7</text>
<text x="113" y="130.1">VOUT0_G_Y_YC8</text>
<text x="168" y="126.3">TSI7_BYTSTRT</text>
<text x="168.6" y="130.1">TSI7_PACERR</text>
<text x="171.2" y="128.2">TSI7_DATA</text>
<text x="113" y="132">VOUT0_G_Y_YC9</text>
<text x="113" y="137.8">VOUT0_R_CR2</text>
<text x="169" y="132">TSI7_PACVAL</text>
<text x="171.2" y="135.9">TSI7_DCLK</text>
<text x="113" y="139.8">VOUT0_R_CR3</text>
<text x="113" y="141.7">VOUT0_R_CR4</text>
<text x="113" y="143.6">VOUT0_R_CR5</text>
<text x="113" y="145.6">VOUT0_R_CR6</text>
<text x="113" y="147.5">VOUT0_R_CR7</text>
<text x="113" y="149.4">VOUT0_R_CR8</text>
<text x="113" y="151.3">VOUT0_R_CR9</text>
</g>
<g font-size="1.7" fill="#f00">
<text x="31.9" y="34.9">39</text>
<text x="31.9" y="33">39</text>
<text x="31.9" y="31.1">39</text>
<text x="35.7" y="34.9">VIN1_D3</text>
<text x="35.7" y="33">VIN1_D0</text>
<text x="35.7" y="31.1">VIN1_D1</text>
<text x="52.5" y="34.4">TSO1_PACERR</text>
<text x="52.5" y="32.4">TSO1_DATA</text>
<text x="52.5" y="30.5">TSO1_BYTSTRT</text>
<text x="222.4" y="30.5">TSI1_BYTSTRT</text>
<text x="224.3" y="32.4">TSI1_DATA</text>
<text x="224.3" y="34.4">TSI1_PACERR</text>
<text x="242.7" y="31.1">VIN1_D11</text>
<text x="242.7" y="34.9">VIN1_D13</text>
<text x="242.7" y="33">VIN1_D10</text>
<text x="252.9" y="31.1">40</text>
<text x="252.9" y="34.9">40</text>
<text x="252.9" y="33">40</text>
<text x="29" y="41.1">39</text>
<text x="31.9" y="36.9">39</text>
<text x="32.8" y="41.1">VIN1_CLK0</text>
<text x="35.7" y="36.9">VIN1_D2</text>
<text x="52.5" y="36.3">TSO1_PACVAL</text>
<text x="52.5" y="40.2">TSO1_DCLK</text>
<text x="223" y="40.2">TSI1_DCLK</text>
<text x="224.3" y="36.3">TSI1_PACVAL</text>
<text x="242.7" y="40.7">VIN1_D9</text>
<text x="242.7" y="36.9">VIN1_D12</text>
<text x="251.9" y="40.7">40</text>
<text x="252.9" y="36.9">40</text>
<text x="16.6" y="46.7">37</text>
<text x="20.5" y="46.7">VIN0_CLK0</text>
<text x="39" y="46">VIN0_CLK0</text>
<text x="89.2" y="46">CPU_VIN0_CLK0</text>
<text x="16.6" y="50.6">38</text>
<text x="20.5" y="50.6">VIN0_CLK1</text>
<text x="39" y="49.8">VIN0_CLK1</text>
<text x="89.2" y="49.8">CPU_VIN0_CLK1</text>
<text x="46.8" y="56.4">37</text>
<text x="46.8" y="58.3">37</text>
<text x="50.6" y="56.4">VIN0_D0</text>
<text x="50.6" y="58.3">VIN0_D1</text>
<text x="66.1" y="55.6">VIN0_D0</text>
<text x="66.1" y="59.5">VIN0_D2</text>
<text x="66.1" y="57.5">VIN0_D1</text>
<text x="223" y="55.6">TSI2_DCLK</text>
<text x="242.7" y="56.2">VIN1_D14</text>
<text x="252.9" y="56.2">40</text>
<text x="46.8" y="64.1">37</text>
<text x="46.8" y="60.2">37</text>
<text x="46.8" y="62.1">37</text>
<text x="50.6" y="64.1">VIN0_D4</text>
<text x="50.6" y="60.2">VIN0_D2</text>
<text x="50.6" y="62.1">VIN0_D3</text>
<text x="66.1" y="61.4">VIN0_D3</text>
<text x="66.1" y="63.3">VIN0_D4</text>
<text x="66.1" y="65.3">VIN0_D5</text>
<text x="219.9" y="61.4">TSI3_BYTSTRT</text>
<text x="220.3" y="65.3">TSI3_PACERR</text>
<text x="220.5" y="63.3">TSI3_DATA</text>
<text x="242.7" y="62">VIN1_D6</text>
<text x="242.7" y="63.9">VIN1_D5</text>
<text x="242.7" y="65.8">VIN1_D8</text>
<text x="251.9" y="62">39</text>
<text x="251.9" y="63.9">39</text>
<text x="251.9" y="65.8">40</text>
<text x="46.8" y="66">37</text>
<text x="46.8" y="67.9">37</text>
<text x="46.8" y="69.9">37</text>
<text x="50.6" y="66">VIN0_D5</text>
<text x="50.6" y="67.9">VIN0_D6</text>
<text x="50.6" y="69.9">VIN0_D7</text>
<text x="66.1" y="67.2">VIN0_D6</text>
<text x="66.1" y="69.1">VIN0_D7</text>
<text x="220.9" y="67.2">TSI3_PACVAL</text>
<text x="223" y="71">TSI3_DCLK</text>
<text x="242.7" y="67.8">VIN1_D7</text>
<text x="242.7" y="71.6">VIN1_D4</text>
<text x="251.9" y="67.8">39</text>
<text x="251.9" y="71.6">39</text>
<text x="46.8" y="75.7">38</text>
<text x="46.8" y="77.6">38</text>
<text x="50.6" y="75.7">VIN0_D8</text>
<text x="50.6" y="77.6">VIN0_D9</text>
<text x="66.1" y="74.9">VIN0_D8</text>
<text x="66.1" y="76.8">VIN0_D9</text>
<text x="45.8" y="79.5">38</text>
<text x="45.8" y="81.4">38</text>
<text x="45.8" y="83.4">38</text>
<text x="49.7" y="79.5">VIN0_D10</text>
<text x="49.7" y="81.4">VIN0_D11</text>
<text x="49.7" y="83.4">VIN0_D12</text>
<text x="66.1" y="78.8">VIN0_D10</text>
<text x="66.1" y="80.7">VIN0_D11</text>
<text x="66.1" y="82.6">VIN0_D12</text>
<text x="45.8" y="85.3">38</text>
<text x="45.8" y="87.2">38</text>
<text x="45.8" y="89.2">38</text>
<text x="49.7" y="85.3">VIN0_D13</text>
<text x="49.7" y="87.2">VIN0_D14</text>
<text x="49.7" y="89.2">VIN0_D15</text>
<text x="66.1" y="84.6">VIN0_D13</text>
<text x="66.1" y="88.4">VIN0_D15</text>
<text x="66.1" y="86.5">VIN0_D14</text>
<text x="223" y="86.5">TSI4_DCLK</text>
<text x="242.7" y="87.1">VIN1_D15</text>
<text x="252.9" y="87.1">40</text>
<text x="6.2" y="95">35</text>
<text x="10.1" y="95">VOUT0_CLK</text>
<text x="31.3" y="94.2">VOUT0_CLK</text>
<text x="89.2" y="94.2">CPU_VOUT_CLK</text>
<text x="209.9" y="92.9">RGB_HS</text>
<text x="219.1" y="92.9">34</text>
<text x="81.5" y="98.1">CPU_VOUT_C2</text>
<text x="81.5" y="100">CPU_VOUT_C3</text>
<text x="81.5" y="101.9">CPU_VOUT_C4</text>
<text x="209.9" y="98.6">RGB_VS</text>
<text x="218.9" y="98.6">34</text>
<text x="81.5" y="103.9">CPU_VOUT_C5</text>
<text x="83.4" y="105.8">CPU_VOUT_C6</text>
<text x="83.4" y="107.7">CPU_VOUT_C7</text>
<text x="83.4" y="109.6">CPU_VOUT_C8</text>
<text x="83.4" y="111.6">CPU_VOUT_C9</text>
<text x="83.4" y="117.4">CPU_VOUT_YC2</text>
<text x="83.4" y="119.3">CPU_VOUT_YC3</text>
<text x="223" y="117.4">TSI6_DCLK</text>
<text x="243.5" y="118.3">VIN1_CLK1</text>
<text x="254.8" y="118.3">40</text>
<text x="83.4" y="121.2">CPU_VOUT_YC4</text>
<text x="83.4" y="125.1">CPU_VOUT_YC6</text>
<text x="83.4" y="123.2">CPU_VOUT_YC5</text>
<text x="83.4" y="127">CPU_VOUT_YC7</text>
<text x="83.4" y="128.9">CPU_VOUT_YC8</text>
<text x="83.4" y="130.9">CPU_VOUT_YC9</text>
<text x="9.3" y="137.4">35</text>
<text x="13.2" y="137.4">VOUT_C3</text>
<text x="29.4" y="136.7">VOUT_C3</text>
<text x="66.1" y="136.7">CPU_VOUT_C3</text>
<text x="8" y="143.2">35</text>
<text x="9.3" y="139.4">35</text>
<text x="9.3" y="141.3">35</text>
<text x="11.8" y="143.2">VOUT_YC5</text>
<text x="13.2" y="139.4">VOUT_C5</text>
<text x="13.2" y="141.3">VOUT_C6</text>
<text x="27.4" y="142.5">VOUT_YC5</text>
<text x="29.4" y="138.6">VOUT_C5</text>
<text x="29.4" y="140.5">VOUT_C6</text>
<text x="66.1" y="138.6">CPU_VOUT_C5</text>
<text x="66.1" y="140.5">CPU_VOUT_C6</text>
<text x="66.1" y="142.5">CPU_VOUT_YC5</text>
<text x="8" y="147.1">35</text>
<text x="8" y="149">35</text>
<text x="9.3" y="145.2">35</text>
<text x="11.8" y="147.1">VOUT_YC4</text>
<text x="11.8" y="149">VOUT_YC6</text>
<text x="13.2" y="145.2">VOUT_C8</text>
<text x="27.4" y="146.3">VOUT_YC4</text>
<text x="27.4" y="148.3">VOUT_YC6</text>
<text x="29.4" y="144.4">VOUT_C8</text>
<text x="66.1" y="146.3">CPU_VOUT_YC4</text>
<text x="66.1" y="148.3">CPU_VOUT_YC6</text>
<text x="66.1" y="144.4">CPU_VOUT_C8</text>
<text x="8" y="151">35</text>
<text x="11.8" y="151">VOUT_YC2</text>
<text x="27.4" y="150.2">VOUT_YC2</text>
<text x="29.4" y="156">VOUT_C4</text>
<text x="66.1" y="156">CPU_VOUT_C4</text>
<text x="66.1" y="150.2">CPU_VOUT_YC2</text>
<text x="8" y="158.7">35</text>
<text x="8" y="160.6">35</text>
<text x="9.3" y="156.7">35</text>
<text x="11.8" y="158.7">VOUT_YC9</text>
<text x="11.8" y="160.6">VOUT_YC3</text>
<text x="13.2" y="156.7">VOUT_C4</text>
<text x="27.4" y="159.8">VOUT_YC3</text>
<text x="27.4" y="157.9">VOUT_YC9</text>
<text x="29.4" y="161.8">VOUT_C7</text>
<text x="66.1" y="161.8">CPU_VOUT_C7</text>
<text x="66.1" y="159.8">CPU_VOUT_YC3</text>
<text x="66.1" y="157.9">CPU_VOUT_YC9</text>
<text x="8" y="166.4">35</text>
<text x="8" y="164.5">35</text>
<text x="9.3" y="162.5">35</text>
<text x="11.8" y="166.4">VOUT_YC7</text>
<text x="11.8" y="164.5">VOUT_YC8</text>
<text x="13.2" y="162.5">VOUT_C7</text>
<text x="27.4" y="165.6">VOUT_YC7</text>
<text x="27.4" y="163.7">VOUT_YC8</text>
<text x="29.4" y="167.6">VOUT_C9</text>
<text x="66.1" y="167.6">CPU_VOUT_C9</text>
<text x="66.1" y="165.6">CPU_VOUT_YC7</text>
<text x="66.1" y="163.7">CPU_VOUT_YC8</text>
<text x="9.3" y="170.3">35</text>
<text x="9.3" y="168.3">35</text>
<text x="13.2" y="170.3">VOUT_C2</text>
<text x="13.2" y="168.3">VOUT_C9</text>
<text x="29.4" y="169.5">VOUT_C2</text>
<text x="66.1" y="169.5">CPU_VOUT_C2</text>
</g>
<g font-size="1.4">
<text x="30.9" y="1.5">5</text>
<text x="88.8" y="1.5">4</text>
<text x="146.7" y="1.5">3</text>
<text x="204.7" y="1.5">2</text>
<text x="262.6" y="1.5">1</text>
<text x=".5" y="26.1">D</text>
<text x="292" y="26.1">D</text>
<text x=".5" y="71.9">C</text>
<text x="292" y="71.9">C</text>
<text x=".5" y="117.8">B</text>
<text x="292" y="117.8">B</text>
<text x=".5" y="163.6">A</text>
<text x="292" y="163.6">A</text>
<text x="30.9" y="186.8">5</text>
<text x="88.8" y="186.8">4</text>
<text x="146.7" y="186.8">3</text>
<text x="204.7" y="186.8">2</text>
<text x="262.6" y="186.8">1</text>
</g>
</svg>
